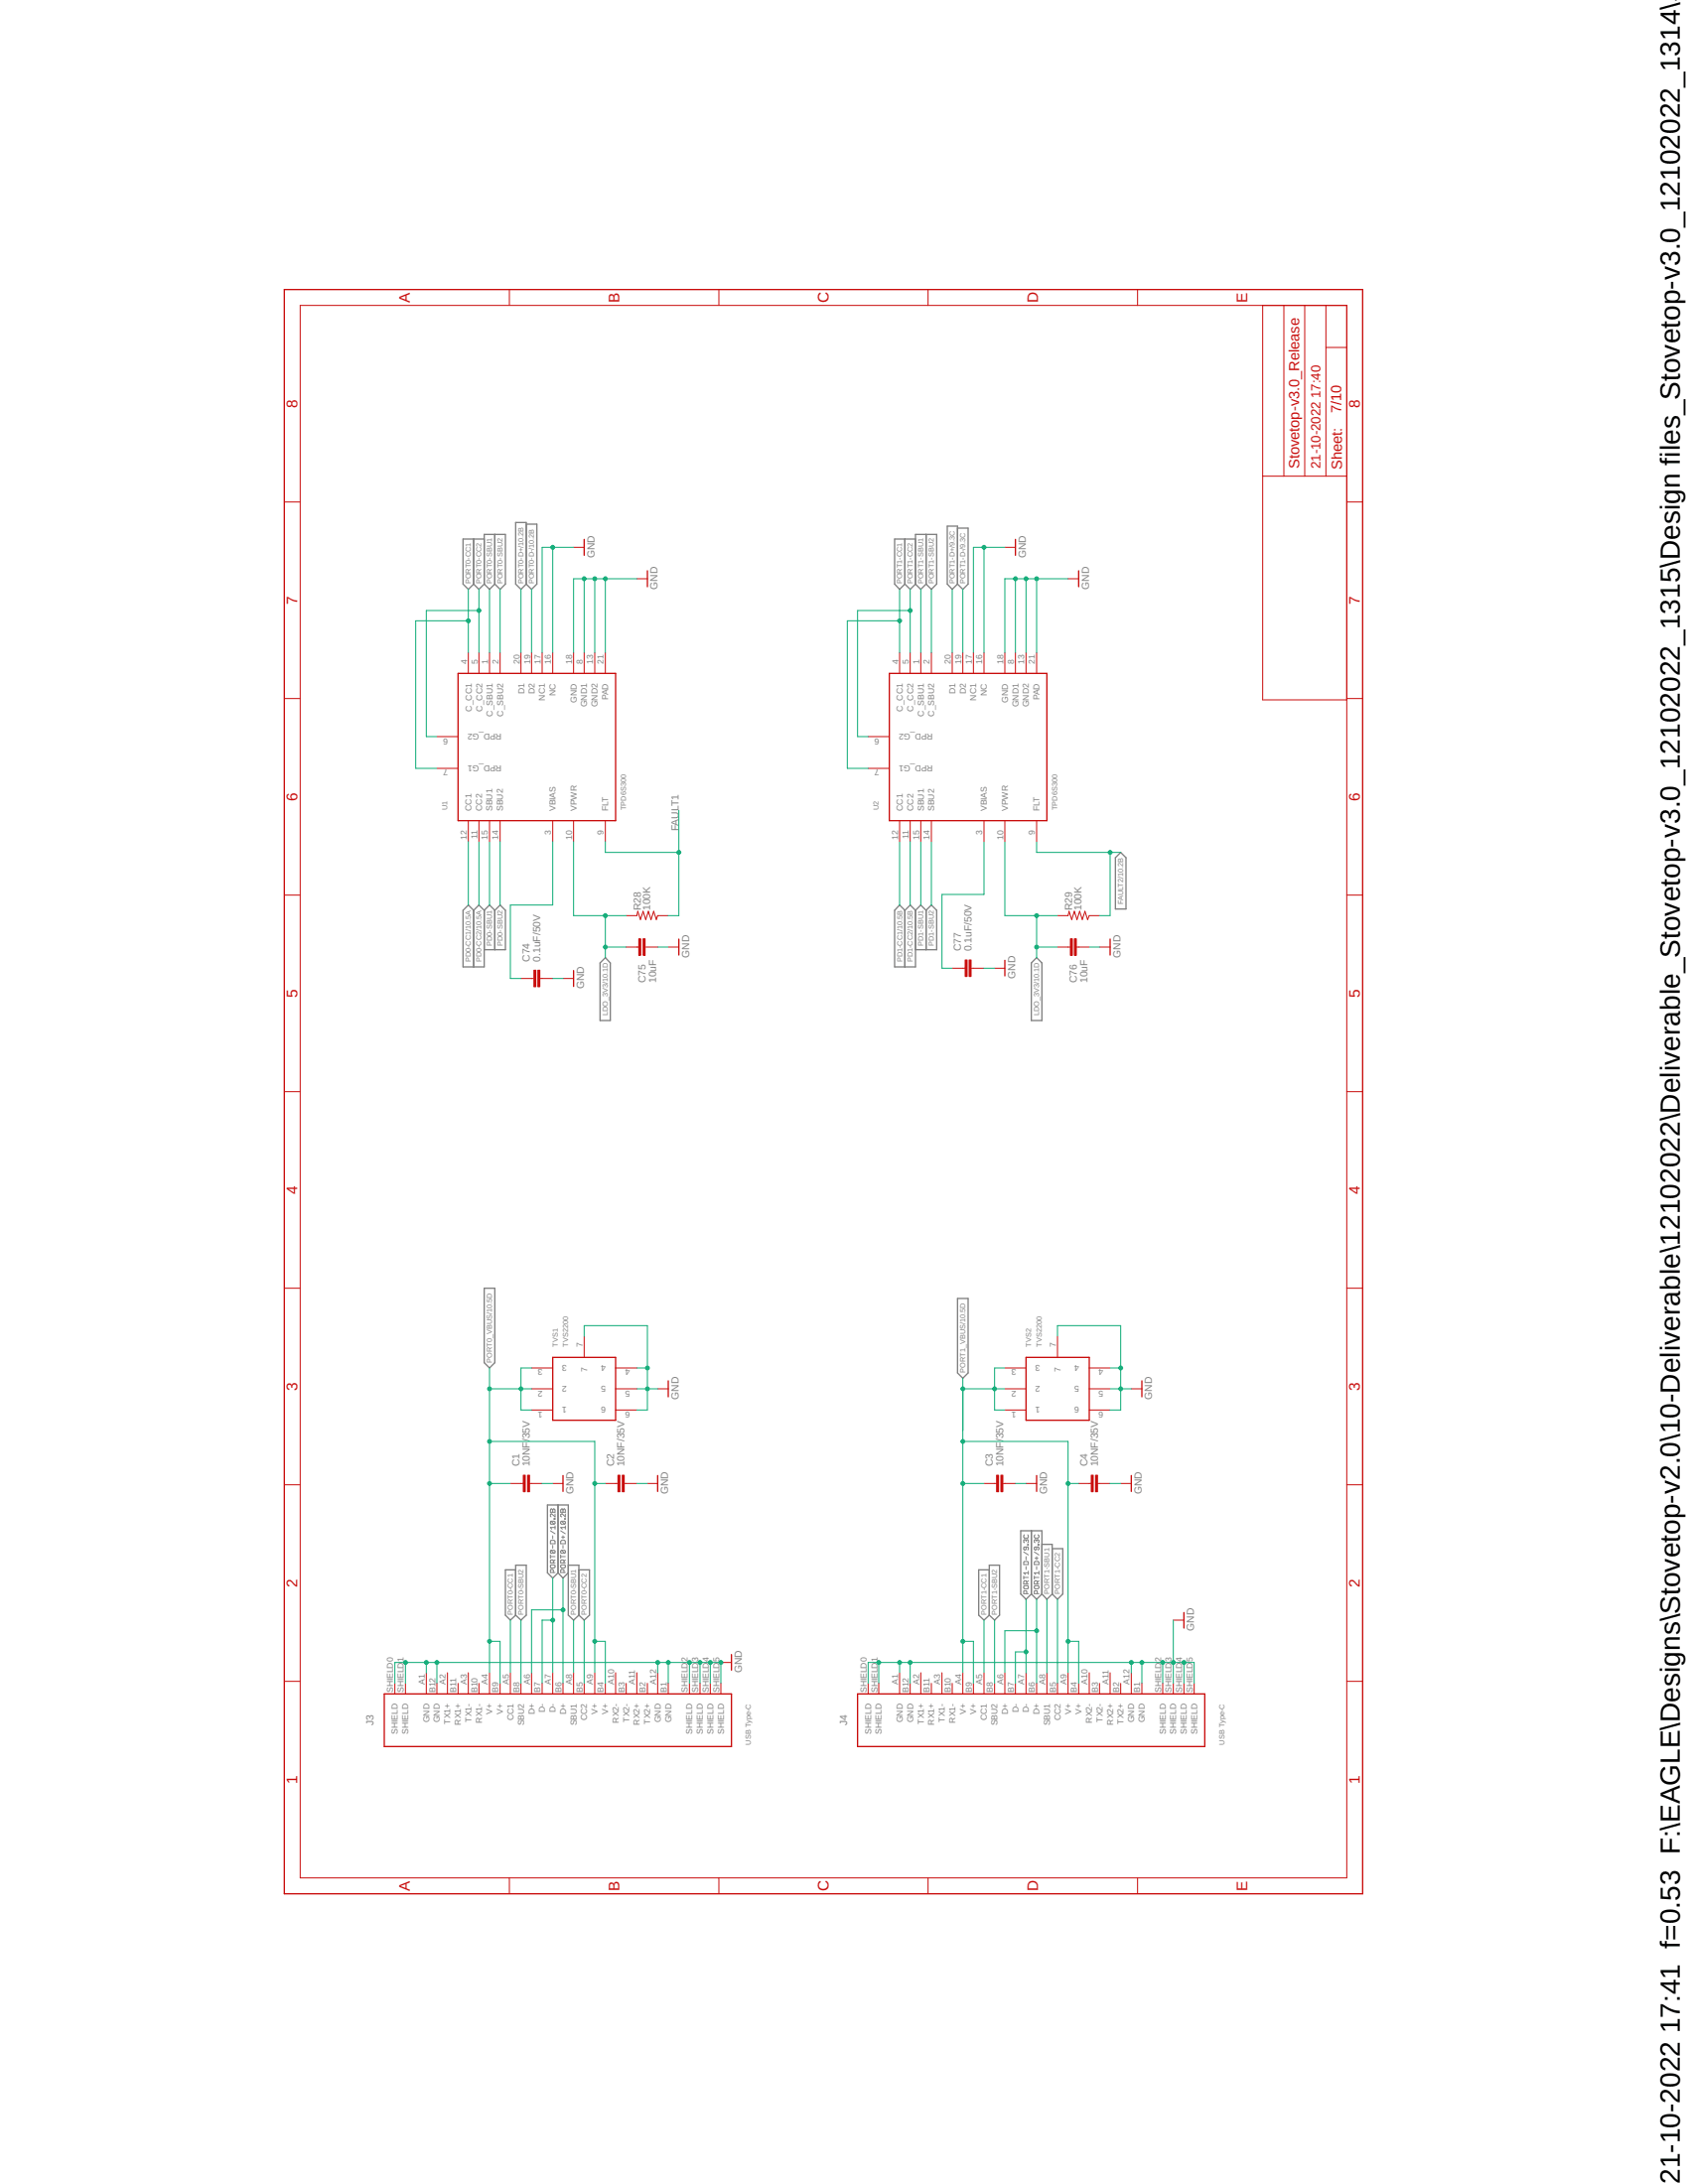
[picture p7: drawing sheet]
<svg xmlns="http://www.w3.org/2000/svg" width="216mm" height="279mm" viewBox="0 0 216 279" stroke-linecap="round" stroke-linejoin="round" font-family="sans-serif">
<path d="M36.2 36.8l138.4 205.8M174.6 36.8l-138.4 205.8" fill="none" stroke="#fff" stroke-width=".13"/>
<g fill="none" stroke="#808080" stroke-width=".17">
<path d="M60.6 74.7l.7 .7 .6-.7M60.6 69v5.7M61.9 74.7v-6.3h2.7v6.3l-.6 .7-.7-.7M61.9 69h-2.7v5.7l.7 .7 .7-.7M61.9 74.7l.7 .7 .7-.7M63.3 68.4v6.3M66 66.8h1.3v7.9l-.7 .7-.6-.7zM67.3 67.1h1.4v7.6l-.7 .7-.7-.7M115.7 69v5.7M115.7 74.7l.7 .7 .7-.7M117.1 69h-2.7v5.7l.7 .7 .6-.7M117.1 74.7v-6.3h2.7v6.3l-.7 .7-.7-.7"/>
<path d="M117.1 74.7l.7 .7 .6-.7M118.4 68.4v6.3M121.2 67.3h1.3v7.4l-.7 .7-.6-.7zM122.5 67.6h1.3v7.1l-.7 .7-.6-.7M60.6 116.5v7.2M60.6 116.5l-.7-.7-.7 .7v7.2h2.7v-7.2M60.6 116.5l.7-.7 .6 .7M61.9 116.5l.7-.7 .7 .7M63.3 116.5l.7-.7 .6 .7v5h-2.7M63.3 116.5v5M115.7 116.5l-.6-.7-.7 .7v7.2h2.7v-7.2M115.7 116.5v7.2"/>
<path d="M115.7 116.5l.7-.7 .7 .7M117.1 116.5l.7-.7 .6 .7M118.4 116.5l.7-.7 .7 .7v5h-2.7M118.4 116.5v5M142.7 109.7l.6-.6 .7 .6v6.6h-1.3zM77.4 122.5l.7 .7v7.4h-1.3v-7.4zM131.9 123.2l.7-.7 .7 .7v7.4h-1.4zM61.9 164.8h1.4v9.5l-.7 .7-.7-.7zM122.5 166.1h1.3v9.5l-.7 .7-.6-.7zM71.4 192.5v8.7M131.9 195.8v8.1M133.3 197.6h1.3v6.3"/>
<path d="M134.6 198.1h1.3v5.8l-.6 .7-.7-.7M66 200.8h-1.4v5.8l.7 .7 .7-.7M66 200.2h1.3v6.4l-.7 .7-.6-.7zM71.4 201.2l.6 .7 .7-.7M71.4 201.2l-.7 .7-.7-.7v-8.7h2.7v14.1l.7 .7 .6-.7M72.7 200.2h1.3v6.4M74 200.8h1.4v5.8l-.7 .7-.7-.7M126.5 200.8h-1.3v5.8l.7 .7 .6-.7M126.5 200.2h1.3v6.4l-.6 .7-.7-.7zM131.9 203.9l-.7 .7-.6-.7v-8.1h2.7v8.1M131.9 203.9l.7 .7 .7-.7M133.3 203.9l.6 .7 .7-.7"/>
</g>
<g fill="none" stroke="#808080" stroke-width=".13">
<path d="M70.4 199.1h.6M70.4 198.9v.4M70.4 195.8l.6 .4M70.5 198.3l-.1 .3 .1 .1h.4M70.5 198.3l.5 .1v.2l-.1 .1M70.5 197.1h.4l.1 .1v.3h-.6zM70.5 194.6l-.1 .3 .1 .1h.4M70.5 194.6l.5 .1v.2l-.1 .1M70.5 193l.2 .2 .2-.2 .1 .2v.3h-.6zM70.5 198.3l.4 .4M70.5 194.6l.4 .4M70.7 193.2v.3"/>
<path d="M70.7 196.5v.4M70.7 197.7v.4M70.8 199.9v-.3h-.3h-.1v.3h.6M70.9 194.3h.1v.1h-.1zM71 195.4h-.6l.2 .2M71 193.7v.4l-.5-.4-.1 .1 .1 .3M71 195.2v.4M71 199.6l-.2 .2M71.7 193.2l.1-.2 .2 .2 .2-.2 .1 .5h-.6zM71.7 198.9v.4M71.7 199.1h.6M71.7 195.8l.6 .4"/>
<path d="M71.8 194.6l-.1 .1v.2l.5 .1M71.8 197.1h.4l.1 .4h-.6v-.3zM71.8 198.3l-.1 .1v.2l.5 .1M71.8 194.6h.4l.1 .1-.1 .3M71.8 198.3h.4l.1 .1-.1 .3M71.8 198.3l.4 .4M71.8 196.6h.4M71.8 194.6l.4 .4M72 193.2v.3M72 196.5v.4M72 197.7v.4M72.1 199.9v-.3h-.1h-.3v.3h.6"/>
<path d="M72.2 194.3l.1 .1zM72.3 193.7v.4l-.4-.4-.2 .1v.2l.1 .1M72.3 195.2v.4M72.3 199.6l-.2 .2M72.3 195.4h-.6l.2 .2M130.9 199.9l.1-.1h.4l.1 .1v.3h-.6zM130.9 198.5l.6 .4M131 196.3l-.1 .2 .1 .3h.4l.1-.2-.1-.3M131.2 197.9v.3l-.1 .1-.2-.1 .1-.3h.4l.1 .1-.1 .3M131.2 197.1l-.1-.1-.2 .1 .1 .3M131.2 197.1l.1-.1 .2 .1-.1 .3M131.2 197.1v.1"/>
<path d="M131.2 199.1v.5M131.4 197.6h.1v.1h-.1zM132.3 198.5l.6 .4M132.4 196.3l-.1 .2 .1 .3h.4l.1-.2v-.1l-.1-.2M132.4 199.8l.5 .1v.3h-.6v-.3zM132.4 199.3h.4M132.6 197.1l-.1-.1-.2 .1 .1 .3M132.6 197.9v.3l-.1 .1-.2-.1 .1-.3h.4l.1 .1v.2l-.1 .1M132.6 197.1l.1-.1 .2 .1v.2l-.1 .1M132.6 197.1v.1M132.6 199.1v.5M132.8 197.6h.1v.1h-.1z"/>
<path d="M70.5 200.2h.4l.1 .1v.2l-.5 .1-.1-.1zM70.8 201.2v-.3l-.3-.1-.1 .1v.3h.6M71.7 200.3l.5-.1 .1 .3-.1 .1h-.4l-.1-.1zM72.1 201.2v-.3l-.1-.1-.3 .1v.3h.6M130.9 202.9h.1h.4l.1 .3h-.1h-.4zM130.9 201.8h.6M130.9 201.6v.4M131.2 200.4v.4M131.3 203.9v-.3l-.3-.1-.1 .1v.3h.6M131.3 202.6l-.1-.4h-.2l-.1 .4h.6M131.5 201.2h-.6l.2 .2M131.5 201v.4"/>
<path d="M131.5 202.2l-.2 .2M132.3 201.6v.4M132.3 201.8h.6M132.4 202.9h.4h.1v.3h-.5h-.1zM132.6 200.4v.4M132.7 203.9v-.3l-.1-.1-.3 .1v.3h.6M132.7 202.6l-.1-.4h-.2l-.1 .4h.6M132.9 201v.4M132.9 202.2l-.2 .2M132.9 201.2h-.6l.2 .2"/>
</g>
<g fill="none" stroke="#c90d0c" stroke-width=".17">
<path d="M36.4 37h137.9v205.3h-137.9zM74.7 69v2M82.8 73v2.1M129.9 69v2M138 73v2.1M58.6 86.1h20.1v18.9h-20.1zM113.7 86.1h20.2v18.9h-20.2zM73.4 124.2v2M86.8 120.1v2.1M128.5 122.9v1.9M142 120.1v2.1M70.7 173.7h8v8h-8z"/>
<path d="M85.5 176.7v2M131.2 173.7h8.1v8h-8.1zM146 176.7v2M72 188.8v2M84.1 188.8v2M132.6 188.8v2M144.7 188.8v2M49.1 216.7h44.5v6.7h-44.5zM93.6 211.7v2M109.7 216.7h44.4v6.7h-44.4zM151.4 206.3v2"/>
</g>
<g fill="none" stroke="#c90d0c" stroke-width=".13">
<path d="M38.4 39.1h133.9v201.1h-133.9zM65.2 37v2.1M91.9 37v2.1M118.7 37v2.1M145.5 37v2.1M161.5 39.1v50.4h10.8M164.2 39.1v21.8M166.9 39.1v21.8M169.6 39.1v21.8M169.6 44.5h2.7M36.4 64.2h2M73.4 70h1.3"/>
<path d="M81.4 74h1.4M128.5 70h1.4M136.6 74h1.4M161.5 60.9h10.8M172.3 64.2h2M36.4 89.4h2M55.9 98.3h2.7M55.9 94.2h2.7M59.9 83.5v2.6M61.3 83.5v2.6M62.6 83.5v2.6M64 83.5v2.6"/>
<path d="M66.6 83.5v2.6M68 83.5v2.6M69.3 83.5v2.6M70.7 83.5v2.6M73.4 83.5v2.6M74.7 83.5v2.6M76.1 83.5v2.6M77.4 83.5v2.6M111 98.3h2.7M111 94.2h2.7M115.1 83.5v2.6M116.4 83.5v2.6"/>
<path d="M117.8 83.5v2.6M119.1 83.5v2.6M121.8 83.5v2.6M123.1 83.5v2.6M124.5 83.5v2.6M125.9 83.5v2.6M128.5 83.5v2.6M129.9 83.5v2.6M131.2 83.5v2.6M132.6 83.5v2.6M172.3 89.4h2M36.4 114.5h2"/>
<path d="M59.9 105v2.7M61.3 105v2.7M62.6 105v2.7M64 105v2.7M70.7 105v2.7M73.4 105v2.7M77.4 105v2.7M80.1 117.1h1.3l.2-.5 .3 1 .4-1 .3 1 .3-1 .4 1 .3-1 .3 1 .2-.5h1.4M115.1 105v2.7M116.4 105v2.7M117.8 105v2.7M119.1 105v2.7"/>
<path d="M125.9 105v2.7M128.5 105v2.7M132.6 105v2.7M135.3 117.1h1.3l.1-.5 .4 1 .3-1 .4 1 .3-1 .3 1 .4-1 .3 1 .2-.5h1.3M172.3 114.5h2M36.4 139.7h2M66.6 125.2h1.6M68.3 124.1h.2v2.1h-.2zM68.8 124.1h.2v2.1h-.2zM69 125.2h1.7M72 125.2h1.4M80.1 121.2h1.6"/>
<path d="M81.7 120.1h.3v2.1h-.3zM82.3 120.1h.2v2.1h-.2zM82.5 121.2h1.6M85.5 121.2h1.3M121.8 123.9h1.6M123.4 122.8h.3v2.1h-.3zM124 122.8h.2v2.1h-.2zM124.2 123.9h1.7M127.2 123.9h1.3M135.3 121.2h1.6M136.9 120.1h.3v2.1h-.3zM137.4 120.1h.3v2.1h-.3z"/>
<path d="M137.7 121.2h1.6M140.6 121.2h1.4M172.3 139.7h2M36.4 164.8h2M68 177.7h2.7M68 175h2.7M74.7 170.9v2.8M78.7 177.7h2.7M78.7 175h2.7M84.1 177.7h1.4M128.5 177.7h2.7M128.5 175h2.7"/>
<path d="M135.3 170.9v2.8M139.3 177.7h2.7M139.3 175h2.7M144.7 177.7h1.3M172.3 164.8h2M36.4 189.9h2M65.3 189.8h1.6M66.9 188.7h.3v2.1h-.3zM67.5 188.7h.2v2.1h-.2zM67.7 189.8h1.6M68 180.4h2.7M70.7 189.8h1.3"/>
<path d="M77.4 189.8h1.6M78.7 180.4h2.7M79 188.7h.3v2.1h-.3zM79.6 188.7h.2v2.1h-.2zM79.8 189.8h1.6M82.8 189.8h1.3M125.9 189.8h1.6M127.5 188.7h.2v2.1h-.2zM128 188.7h.3v2.1h-.3zM128.3 189.8h1.6M128.5 180.4h2.7M131.2 189.8h1.4"/>
<path d="M138 189.8h1.6M139.3 180.4h2.7M139.6 188.7h.2v2.1h-.2zM140.1 188.7h.3v2.1h-.3zM140.4 189.8h1.6M143.3 189.8h1.4M172.3 189.9h2M36.4 215.1h2M50.5 215.3v1.4M51.9 215.3v1.4M54.5 214v2.7M55.9 215.3v1.4"/>
<path d="M57.2 214v2.7M58.6 215.3v1.4M59.9 214v2.7M61.3 215.3v1.4M62.6 214v2.7M64 215.3v1.4M65.3 214v2.7M66.6 215.3v1.4M68 214v2.7M69.3 215.3v1.4M70.7 214v2.7M72 215.3v1.4"/>
<path d="M73.4 214v2.7M74.7 215.3v1.4M76.1 214v2.7M77.4 215.3v1.4M78.7 214v2.7M80.1 215.3v1.4M81.4 214v2.7M82.8 215.3v1.4M84.1 214v2.7M85.5 215.3v1.4M88.2 215.3v1.4M89.5 215.3v1.4"/>
<path d="M90.8 215.3v1.4M92.2 215.3v1.4M92.2 212.7h1.4M111 215.3v1.4M112.4 215.3v1.4M115.1 214v2.7M116.4 215.3v1.4M117.8 214v2.7M119.1 215.3v1.4M120.5 214v2.7M121.8 215.3v1.4M123.1 214v2.7"/>
<path d="M124.5 215.3v1.4M125.9 214v2.7M127.2 215.3v1.4M128.5 214v2.7M129.9 215.3v1.4M131.2 214v2.7M132.6 215.3v1.4M133.9 214v2.7M135.3 215.3v1.4M136.6 214v2.7M138 215.3v1.4M139.3 214v2.7"/>
<path d="M140.6 215.3v1.4M142 214v2.7M143.3 215.3v1.4M144.7 214v2.7M146 215.3v1.4M148.7 215.3v1.4M150.1 215.3v1.4M150.1 207.3h1.3M151.4 215.3v1.4M152.7 215.3v1.4M172.3 215.1h2M65.2 240.2v2.1"/>
<path d="M91.9 240.2v2.1M118.7 240.2v2.1M145.5 240.2v2.1"/>
</g>
<g fill="none" stroke="#c90d0c" stroke-width=".25">
<path d="M68.4 124.1v2.1M68.9 124.1v2.1M81.8 120.1v2.1M82.4 120.1v2.1M123.6 122.8v2.1M124.1 122.8v2.1M137 120.1v2.1M137.5 120.1v2.1M67.1 188.7v2.1M67.6 188.7v2.1M79.2 188.7v2.1M79.7 188.7v2.1"/>
<path d="M127.6 188.7v2.1M128.1 188.7v2.1M139.7 188.7v2.1M140.3 188.7v2.1"/>
</g>
<path d="M61.3 75.4v8.1M61.3 78.1h-6.8v16.1h1.4M74.7 207.3v8" fill="none" stroke="#0dab76" stroke-width=".13"/>
<circle cx="61.3" cy="78.1" r=".25" fill="#0dab76"/>
<g fill="none" stroke="#0dab76" stroke-width=".13">
<path d="M59.9 75.4v8.1M59.9 79.4h-6.7v18.9h2.7M65.3 207.3v6.7"/>
<circle cx="61.3" cy="78.1" r=".25"/>
</g>
<circle cx="59.9" cy="79.4" r=".25" fill="#0dab76"/>
<g fill="none" stroke="#0dab76" stroke-width=".13">
<path d="M150.1 207.3v8M150.1 212.7h-1.4v2.6"/>
<circle cx="59.9" cy="79.4" r=".25"/>
</g>
<circle cx="150.1" cy="212.7" r=".25" fill="#0dab76"/>
<g fill="none" stroke="#0dab76" stroke-width=".13">
<path d="M148.7 212.7h-2.7v2.6"/>
<circle cx="150.1" cy="212.7" r=".25"/>
</g>
<circle cx="148.7" cy="212.7" r=".25" fill="#0dab76"/>
<g fill="none" stroke="#0dab76" stroke-width=".13">
<path d="M146 212.7h-1.3v1.3"/>
<circle cx="148.7" cy="212.7" r=".25"/>
</g>
<circle cx="146.1" cy="212.7" r=".25" fill="#0dab76"/>
<g fill="none" stroke="#0dab76" stroke-width=".13">
<path d="M115.1 212.7h1.3"/>
<circle cx="146.1" cy="212.7" r=".25"/>
</g>
<circle cx="144.7" cy="212.7" r=".25" fill="#0dab76"/>
<g fill="none" stroke="#0dab76" stroke-width=".13">
<path d="M115.1 214v-1.3h-2.7v2.6M116.4 212.7h28.3"/>
<circle cx="144.7" cy="212.7" r=".25"/>
</g>
<circle cx="115.1" cy="212.7" r=".25" fill="#0dab76"/>
<g fill="none" stroke="#0dab76" stroke-width=".13">
<path d="M112.4 212.7h-1.4v2.6"/>
<circle cx="115.1" cy="212.7" r=".25"/>
</g>
<circle cx="112.4" cy="212.7" r=".25" fill="#0dab76"/>
<g fill="none" stroke="#0dab76" stroke-width=".13">
<path d="M116.4 212.7v2.6"/>
<circle cx="112.4" cy="212.7" r=".25"/>
</g>
<circle cx="116.4" cy="212.7" r=".25" fill="#0dab76"/>
<g fill="none" stroke="#0dab76" stroke-width=".13">
<path d="M150.1 212.7h2.6v2.6M151.4 212.7v2.6"/>
<circle cx="116.4" cy="212.7" r=".25"/>
</g>
<circle cx="151.4" cy="212.7" r=".25" fill="#0dab76"/>
<g fill="none" stroke="#0dab76" stroke-width=".13">
<path d="M89.5 212.7v2.6M92.2 212.7h-4v2.6"/>
<circle cx="151.4" cy="212.7" r=".25"/>
</g>
<circle cx="89.5" cy="212.7" r=".25" fill="#0dab76"/>
<g fill="none" stroke="#0dab76" stroke-width=".13">
<path d="M88.2 212.7h-2.7v2.6"/>
<circle cx="89.5" cy="212.7" r=".25"/>
</g>
<circle cx="88.2" cy="212.7" r=".25" fill="#0dab76"/>
<g fill="none" stroke="#0dab76" stroke-width=".13">
<path d="M85.5 212.7h-1.4v1.3"/>
<circle cx="88.2" cy="212.7" r=".25"/>
</g>
<circle cx="85.5" cy="212.7" r=".25" fill="#0dab76"/>
<g fill="none" stroke="#0dab76" stroke-width=".13">
<path d="M84.1 212.7h-28.2v2.6"/>
<circle cx="85.5" cy="212.7" r=".25"/>
</g>
<circle cx="84.1" cy="212.7" r=".25" fill="#0dab76"/>
<g fill="none" stroke="#0dab76" stroke-width=".13">
<path d="M55.9 212.7h-1.4v1.3"/>
<circle cx="84.1" cy="212.7" r=".25"/>
</g>
<circle cx="55.9" cy="212.7" r=".25" fill="#0dab76"/>
<g fill="none" stroke="#0dab76" stroke-width=".13">
<path d="M54.5 212.7h-2.6v2.6"/>
<circle cx="55.9" cy="212.7" r=".25"/>
</g>
<circle cx="54.5" cy="212.7" r=".25" fill="#0dab76"/>
<g fill="none" stroke="#0dab76" stroke-width=".13">
<path d="M51.9 212.7h-1.4v2.6"/>
<circle cx="54.5" cy="212.7" r=".25"/>
</g>
<circle cx="51.9" cy="212.7" r=".25" fill="#0dab76"/>
<g fill="none" stroke="#0dab76" stroke-width=".13">
<path d="M92.2 212.7v2.6"/>
<circle cx="51.9" cy="212.7" r=".25"/>
</g>
<circle cx="92.2" cy="212.7" r=".25" fill="#0dab76"/>
<g fill="none" stroke="#0dab76" stroke-width=".13">
<path d="M90.8 212.7v2.6"/>
<circle cx="92.2" cy="212.7" r=".25"/>
</g>
<circle cx="90.9" cy="212.7" r=".25" fill="#0dab76"/>
<g fill="none" stroke="#0dab76" stroke-width=".13">
<path d="M81.4 175h1.4v5.4h-1.4M81.4 177.7h1.4"/>
<circle cx="90.9" cy="212.7" r=".25"/>
</g>
<circle cx="82.8" cy="177.7" r=".25" fill="#0dab76"/>
<g fill="none" stroke="#0dab76" stroke-width=".13">
<path d="M74.7 170.9v-1.3h8.1v5.4"/>
<circle cx="82.8" cy="177.7" r=".25"/>
</g>
<circle cx="82.8" cy="175" r=".25" fill="#0dab76"/>
<g fill="none" stroke="#0dab76" stroke-width=".13">
<path d="M82.8 177.7h1.3M142 177.7h1.3M142 175h1.3v5.4h-1.3M69.3 189.8h1.4M81.4 189.8h1.4"/>
<circle cx="82.8" cy="175" r=".25"/>
</g>
<circle cx="143.3" cy="177.7" r=".25" fill="#0dab76"/>
<g fill="none" stroke="#0dab76" stroke-width=".13">
<path d="M135.3 170.9v-1.3h8v5.4"/>
<circle cx="143.3" cy="177.7" r=".25"/>
</g>
<circle cx="143.3" cy="175" r=".25" fill="#0dab76"/>
<g fill="none" stroke="#0dab76" stroke-width=".13">
<path d="M77.4 74v9.5M81.4 74h-8v9.5M143.3 177.7h1.4M129.9 189.8h1.3M142 189.8h1.3"/>
<circle cx="143.3" cy="175" r=".25"/>
</g>
<circle cx="77.4" cy="74" r=".25" fill="#0dab76"/>
<g fill="none" stroke="#0dab76" stroke-width=".13">
<path d="M76.1 74v9.5"/>
<circle cx="77.4" cy="74" r=".25"/>
</g>
<circle cx="76.1" cy="74" r=".25" fill="#0dab76"/>
<g fill="none" stroke="#0dab76" stroke-width=".13">
<path d="M74.7 74v9.5"/>
<circle cx="76.1" cy="74" r=".25"/>
</g>
<circle cx="74.7" cy="74" r=".25" fill="#0dab76"/>
<g fill="none" stroke="#0dab76" stroke-width=".13">
<path d="M132.6 74v9.5M136.6 74h-8.1v9.5"/>
<circle cx="74.7" cy="74" r=".25"/>
</g>
<circle cx="132.6" cy="74" r=".25" fill="#0dab76"/>
<g fill="none" stroke="#0dab76" stroke-width=".13">
<path d="M131.2 74v9.5"/>
<circle cx="132.6" cy="74" r=".25"/>
</g>
<circle cx="131.2" cy="74" r=".25" fill="#0dab76"/>
<g fill="none" stroke="#0dab76" stroke-width=".13">
<path d="M129.9 74v9.5"/>
<circle cx="131.2" cy="74" r=".25"/>
</g>
<circle cx="129.9" cy="74" r=".25" fill="#0dab76"/>
<g fill="none" stroke="#0dab76" stroke-width=".13">
<path d="M125.9 70v13.5M128.5 70h-4v13.5"/>
<circle cx="129.9" cy="74" r=".25"/>
</g>
<circle cx="125.9" cy="70" r=".25" fill="#0dab76"/>
<g fill="none" stroke="#0dab76" stroke-width=".13">
<path d="M70.7 70v13.5M73.4 70h-4.1v13.5M70.7 125.2h1.3M84.1 121.2h1.4M125.9 123.9h1.3M139.3 121.2h1.3"/>
<circle cx="125.9" cy="70" r=".25"/>
</g>
<circle cx="70.7" cy="70" r=".25" fill="#0dab76"/>
<g fill="none" stroke="#0dab76" stroke-width=".13">
<path d="M68 177.7h-5.4v12.1h2.7"/>
<circle cx="70.7" cy="70" r=".25"/>
</g>
<circle cx="62.6" cy="184.4" r=".25" fill="#0dab76"/>
<g fill="none" stroke="#0dab76" stroke-width=".13">
<path d="M66.6 177.7v2.7h1.4M62.6 184.4h13.5"/>
<circle cx="62.6" cy="184.4" r=".25"/>
</g>
<circle cx="66.6" cy="177.7" r=".25" fill="#0dab76"/>
<g fill="none" stroke="#0dab76" stroke-width=".13">
<path d="M68 175h-1.4v2.7M76.1 189.8h1.3M76.1 184.4v29.6"/>
<circle cx="66.6" cy="177.7" r=".25"/>
</g>
<circle cx="76.1" cy="210" r=".25" fill="#0dab76"/>
<g fill="none" stroke="#0dab76" stroke-width=".13">
<path d="M76.1 210h1.3v5.3"/>
<circle cx="76.1" cy="210" r=".25"/>
</g>
<circle cx="76.1" cy="189.8" r=".25" fill="#0dab76"/>
<g fill="none" stroke="#0dab76" stroke-width=".13">
<path d="M62.6 189.8v24.2M62.6 210h1.4v5.3"/>
<circle cx="76.1" cy="189.8" r=".25"/>
</g>
<circle cx="62.6" cy="210" r=".25" fill="#0dab76"/>
<circle cx="62.6" cy="210" r=".25" fill="none" stroke="#0dab76" stroke-width=".13"/>
<circle cx="62.6" cy="189.8" r=".25" fill="#0dab76"/>
<circle cx="62.6" cy="189.8" r=".25" fill="none" stroke="#0dab76" stroke-width=".13"/>
<circle cx="62.6" cy="177.7" r=".25" fill="#0dab76"/>
<g fill="none" stroke="#0dab76" stroke-width=".13">
<path d="M62.6 175v2.7M72 206h-4v8M72 201.9v13.4"/>
<circle cx="62.6" cy="177.7" r=".25"/>
</g>
<circle cx="72" cy="205.9" r=".25" fill="#0dab76"/>
<g fill="none" stroke="#0dab76" stroke-width=".13">
<path d="M66.6 75.4v8.1M70.7 201.9v12.1M70.7 207.3h-1.4v8"/>
<circle cx="72" cy="205.9" r=".25"/>
</g>
<circle cx="70.7" cy="207.3" r=".25" fill="#0dab76"/>
<g fill="none" stroke="#0dab76" stroke-width=".13">
<path d="M68 75.4v8.1M128.5 177.7h-5.4v12.1h2.8M123.1 214v-4h1.4v5.3"/>
<circle cx="70.7" cy="207.3" r=".25"/>
</g>
<circle cx="123.2" cy="184.4" r=".25" fill="#0dab76"/>
<g fill="none" stroke="#0dab76" stroke-width=".13">
<path d="M127.2 177.7v2.7h1.3M123.1 184.4h13.5"/>
<circle cx="123.2" cy="184.4" r=".25"/>
</g>
<circle cx="127.2" cy="177.7" r=".25" fill="#0dab76"/>
<g fill="none" stroke="#0dab76" stroke-width=".13">
<path d="M128.5 175h-1.3v2.7M136.6 189.8h1.4M136.6 184.4v25.6"/>
<circle cx="127.2" cy="177.7" r=".25"/>
</g>
<circle cx="136.6" cy="189.8" r=".25" fill="#0dab76"/>
<g fill="none" stroke="#0dab76" stroke-width=".13">
<path d="M123.1 189.8v20.2"/>
<circle cx="136.6" cy="189.8" r=".25"/>
</g>
<circle cx="123.2" cy="189.8" r=".25" fill="#0dab76"/>
<g fill="none" stroke="#0dab76" stroke-width=".13">
<path d="M123.1 177.7v5.3"/>
<circle cx="123.2" cy="189.8" r=".25"/>
</g>
<circle cx="123.2" cy="177.7" r=".25" fill="#0dab76"/>
<g fill="none" stroke="#0dab76" stroke-width=".13">
<path d="M123.1 176.3v1.4M136.6 214v-4h1.4v5.3"/>
<circle cx="123.2" cy="177.7" r=".25"/>
</g>
<circle cx="123.2" cy="210" r=".25" fill="#0dab76"/>
<circle cx="123.2" cy="210" r=".25" fill="none" stroke="#0dab76" stroke-width=".13"/>
<circle cx="136.6" cy="210" r=".25" fill="#0dab76"/>
<g fill="none" stroke="#0dab76" stroke-width=".13">
<path d="M62.6 75.4v8.1M64 75.4v8.1M115.1 75.4v8.1M115.1 79.4h-6.7v18.9h2.6M59.9 107.7v8.1M61.3 107.7v8.1M62.6 107.7v8.1M64 107.7v8.1M66.6 207.3v8M73.4 207.3v6.7"/>
<circle cx="136.6" cy="210" r=".25"/>
</g>
<circle cx="115.1" cy="79.4" r=".25" fill="#0dab76"/>
<g fill="none" stroke="#0dab76" stroke-width=".13">
<path d="M116.4 75.4v8.1M116.4 78.1h-6.7v16.1h1.3M125.9 207.3v6.7"/>
<circle cx="115.1" cy="79.4" r=".25"/>
</g>
<circle cx="116.4" cy="78.1" r=".25" fill="#0dab76"/>
<g fill="none" stroke="#0dab76" stroke-width=".13">
<path d="M117.8 75.4v8.1M119.1 75.4v8.1M121.8 75.4v8.1M127.2 207.3v8M128.5 214v-5.4h4.1v6.7M133.9 204.6v9.4M135.3 204.6v10.7"/>
<circle cx="116.4" cy="78.1" r=".25"/>
</g>
<circle cx="132.6" cy="208.6" r=".25" fill="#0dab76"/>
<g fill="none" stroke="#0dab76" stroke-width=".13">
<path d="M123.1 75.4v8.1M131.2 204.6v9.4M131.2 211.3h-1.3v4M132.6 204.6v4"/>
<circle cx="132.6" cy="208.6" r=".25"/>
</g>
<circle cx="131.2" cy="211.3" r=".25" fill="#0dab76"/>
<g fill="none" stroke="#0dab76" stroke-width=".13">
<path d="M73.4 107.7v9.4M80.1 117.1h-2.7v5.4M77.4 121.2h2.7"/>
<circle cx="131.2" cy="211.3" r=".25"/>
</g>
<circle cx="77.4" cy="121.2" r=".25" fill="#0dab76"/>
<g fill="none" stroke="#0dab76" stroke-width=".13">
<path d="M73.4 117.1h4"/>
<circle cx="77.4" cy="121.2" r=".25"/>
</g>
<circle cx="77.4" cy="117.1" r=".25" fill="#0dab76"/>
<g fill="none" stroke="#0dab76" stroke-width=".13">
<path d="M135.3 117.1h-2.7v5.4M132.6 121.2h2.7"/>
<circle cx="77.4" cy="117.1" r=".25"/>
</g>
<circle cx="132.6" cy="121.2" r=".25" fill="#0dab76"/>
<g fill="none" stroke="#0dab76" stroke-width=".13">
<path d="M128.5 117.1h4.1"/>
<circle cx="132.6" cy="121.2" r=".25"/>
</g>
<circle cx="132.6" cy="117.1" r=".25" fill="#0dab76"/>
<g fill="none" stroke="#0dab76" stroke-width=".13">
<path d="M128.5 107.7v9.4M132.6 107.7v1.4h10.7M142 109.1v8h-1.4"/>
<circle cx="132.6" cy="117.1" r=".25"/>
</g>
<circle cx="142" cy="109" r=".25" fill="#0dab76"/>
<g fill="none" stroke="#0dab76" stroke-width=".13">
<path d="M70.7 107.7v8.1h-5.4v9.4h1.3M77.4 107.7v1.4h9.4M86.8 103.7v13.4h-1.3M115.1 107.7v8.1M116.4 107.7v8.1M117.8 107.7v8.1M119.1 107.7v8.1M125.9 107.7v6.7h-5.4v9.5h1.3"/>
<circle cx="142" cy="109" r=".25"/>
</g>
<circle cx="86.8" cy="109" r=".25" fill="#0dab76"/>
<circle cx="86.8" cy="109" r=".25" fill="none" stroke="#0dab76" stroke-width=".13"/>
<text font-size="3.6" x="214.9" y="279.4" transform="rotate(-90 214.9 279.4)">21-10-2022 17:41 f=0.53 F:\EAGLE\Designs\Stovetop-v2.0\10-Deliverable\12102022\Deliverable_Stovetop-v3.0_12102022_1315\Design files_Stovetop-v3.0_12102022_1314\S</text>
<g font-size="1.9" fill="#c90d0c">
<text x="52.5" y="38.7" transform="rotate(-90 52.5 38.7)">A</text>
<text x="79.2" y="38.7" transform="rotate(-90 79.2 38.7)">B</text>
<text x="106" y="38.7" transform="rotate(-90 106 38.7)">C</text>
<text x="132.8" y="38.7" transform="rotate(-90 132.8 38.7)">D</text>
<text x="159.6" y="38.7" transform="rotate(-90 159.6 38.7)">E</text>
<text x="38.1" y="52.2" transform="rotate(-90 38.1 52.2)">8</text>
<text x="171.6" y="52.9" transform="rotate(-90 171.6 52.9)">7/10</text>
<text x="173.9" y="52.2" transform="rotate(-90 173.9 52.2)">8</text>
<text x="166.2" y="59.9" transform="rotate(-90 166.2 59.9)">Stovetop-v3.0_Release</text>
<text x="171.7" y="60.1" transform="rotate(-90 171.7 60.1)">Sheet:</text>
<text x="38.1" y="77.3" transform="rotate(-90 38.1 77.3)">7</text>
<text x="173.9" y="77.3" transform="rotate(-90 173.9 77.3)">7</text>
<text x="38.1" y="102.5" transform="rotate(-90 38.1 102.5)">6</text>
<text x="173.9" y="102.5" transform="rotate(-90 173.9 102.5)">6</text>
<text x="38.1" y="127.6" transform="rotate(-90 38.1 127.6)">5</text>
<text x="173.9" y="127.6" transform="rotate(-90 173.9 127.6)">5</text>
<text x="38.1" y="152.8" transform="rotate(-90 38.1 152.8)">4</text>
<text x="173.9" y="152.8" transform="rotate(-90 173.9 152.8)">4</text>
<text x="38.1" y="177.9" transform="rotate(-90 38.1 177.9)">3</text>
<text x="173.9" y="177.9" transform="rotate(-90 173.9 177.9)">3</text>
<text x="38.1" y="203.1" transform="rotate(-90 38.1 203.1)">2</text>
<text x="173.9" y="203.1" transform="rotate(-90 173.9 203.1)">2</text>
<text x="38.1" y="228.2" transform="rotate(-90 38.1 228.2)">1</text>
<text x="173.9" y="228.2" transform="rotate(-90 173.9 228.2)">1</text>
<text x="52.5" y="241.9" transform="rotate(-90 52.5 241.9)">A</text>
<text x="79.2" y="241.9" transform="rotate(-90 79.2 241.9)">B</text>
<text x="106" y="241.9" transform="rotate(-90 106 241.9)">C</text>
<text x="132.8" y="241.9" transform="rotate(-90 132.8 241.9)">D</text>
<text x="159.6" y="241.9" transform="rotate(-90 159.6 241.9)">E</text>
</g>
<text font-size="1.7" fill="#c90d0c" x="168.9" y="59.9" transform="rotate(-90 168.9 59.9)">21-10-2022 17:40</text>
<g font-size="1.3" fill="#808080">
<text x="76.1" y="71.4" transform="rotate(-90 76.1 71.4)">GND</text>
<text x="131.2" y="71.4" transform="rotate(-90 131.2 71.4)">GND</text>
<text x="84.1" y="75.4" transform="rotate(-90 84.1 75.4)">GND</text>
<text x="139.3" y="75.4" transform="rotate(-90 139.3 75.4)">GND</text>
<text x="86.8" y="106.3" transform="rotate(-90 86.8 106.3)">FAULT1</text>
<text x="82" y="116.5" transform="rotate(-90 82 116.5)">R28</text>
<text x="83.2" y="116.5" transform="rotate(-90 83.2 116.5)">100K</text>
<text x="137.2" y="116.5" transform="rotate(-90 137.2 116.5)">R29</text>
<text x="138.3" y="116.5" transform="rotate(-90 138.3 116.5)">100K</text>
<text x="67.8" y="123" transform="rotate(-90 67.8 123)">C74</text>
<text x="69.1" y="123" transform="rotate(-90 69.1 123)">0.1uF/50V</text>
<text x="82.6" y="125.7" transform="rotate(-90 82.6 125.7)">C75</text>
<text x="83.9" y="125.7" transform="rotate(-90 83.9 125.7)">10uF</text>
<text x="88.2" y="122.5" transform="rotate(-90 88.2 122.5)">GND</text>
<text x="122.9" y="121.7" transform="rotate(-90 122.9 121.7)">C77</text>
<text x="124.3" y="121.7" transform="rotate(-90 124.3 121.7)">0.1uF/50V</text>
<text x="129.9" y="125.2" transform="rotate(-90 129.9 125.2)">GND</text>
<text x="137.8" y="125.7" transform="rotate(-90 137.8 125.7)">C76</text>
<text x="139.1" y="125.7" transform="rotate(-90 139.1 125.7)">10uF</text>
<text x="143.3" y="122.5" transform="rotate(-90 143.3 122.5)">GND</text>
<text x="74.7" y="126.5" transform="rotate(-90 74.7 126.5)">GND</text>
<text x="86.8" y="179" transform="rotate(-90 86.8 179)">GND</text>
<text x="147.4" y="179" transform="rotate(-90 147.4 179)">GND</text>
<text x="66.5" y="187.6" transform="rotate(-90 66.5 187.6)">C1</text>
<text x="67.8" y="187.6" transform="rotate(-90 67.8 187.6)">10NF/35V</text>
<text x="73.4" y="191.1" transform="rotate(-90 73.4 191.1)">GND</text>
<text x="78.6" y="187.6" transform="rotate(-90 78.6 187.6)">C2</text>
<text x="79.9" y="187.6" transform="rotate(-90 79.9 187.6)">10NF/35V</text>
<text x="85.5" y="191.1" transform="rotate(-90 85.5 191.1)">GND</text>
<text x="127" y="187.6" transform="rotate(-90 127 187.6)">C3</text>
<text x="128.4" y="187.6" transform="rotate(-90 128.4 187.6)">10NF/35V</text>
<text x="133.9" y="191.1" transform="rotate(-90 133.9 191.1)">GND</text>
<text x="139.1" y="187.6" transform="rotate(-90 139.1 187.6)">C4</text>
<text x="140.5" y="187.6" transform="rotate(-90 140.5 187.6)">10NF/35V</text>
<text x="146" y="191.1" transform="rotate(-90 146 191.1)">GND</text>
<text x="152.7" y="208.6" transform="rotate(-90 152.7 208.6)">GND</text>
<text x="94.9" y="214" transform="rotate(-90 94.9 214)">GND</text>
<text x="47.8" y="220.7" transform="rotate(-90 47.8 220.7)">J3</text>
<text x="108.4" y="220.7" transform="rotate(-90 108.4 220.7)">J4</text>
</g>
<g font-size="1.1" fill="#808080">
<text x="59.7" y="84.9" transform="rotate(-90 59.7 84.9)">4</text>
<text x="61.1" y="84.9" transform="rotate(-90 61.1 84.9)">5</text>
<text x="62.4" y="84.9" transform="rotate(-90 62.4 84.9)">1</text>
<text x="63.8" y="84.9" transform="rotate(-90 63.8 84.9)">2</text>
<text x="66.5" y="84.9" transform="rotate(-90 66.5 84.9)">20</text>
<text x="67.1" y="88.8" transform="rotate(-90 67.1 88.8)">D1</text>
<text x="67.8" y="84.9" transform="rotate(-90 67.8 84.9)">19</text>
<text x="68.4" y="88.8" transform="rotate(-90 68.4 88.8)">D2</text>
<text x="69.1" y="84.9" transform="rotate(-90 69.1 84.9)">17</text>
<text x="69.7" y="89.6" transform="rotate(-90 69.7 89.6)">NC1</text>
<text x="70.5" y="84.9" transform="rotate(-90 70.5 84.9)">16</text>
<text x="71.1" y="89" transform="rotate(-90 71.1 89)">NC</text>
<text x="73.2" y="84.9" transform="rotate(-90 73.2 84.9)">18</text>
<text x="73.8" y="89.9" transform="rotate(-90 73.8 89.9)">GND</text>
<text x="74.5" y="84.9" transform="rotate(-90 74.5 84.9)">8</text>
<text x="75.9" y="84.9" transform="rotate(-90 75.9 84.9)">13</text>
<text x="77.2" y="84.9" transform="rotate(-90 77.2 84.9)">21</text>
<text x="77.8" y="89.6" transform="rotate(-90 77.8 89.6)">PAD</text>
<text x="114.9" y="84.9" transform="rotate(-90 114.9 84.9)">4</text>
<text x="116.2" y="84.9" transform="rotate(-90 116.2 84.9)">5</text>
<text x="117.6" y="84.9" transform="rotate(-90 117.6 84.9)">1</text>
<text x="118.9" y="84.9" transform="rotate(-90 118.9 84.9)">2</text>
<text x="121.6" y="84.9" transform="rotate(-90 121.6 84.9)">20</text>
<text x="122.2" y="88.8" transform="rotate(-90 122.2 88.8)">D1</text>
<text x="123" y="84.9" transform="rotate(-90 123 84.9)">19</text>
<text x="123.6" y="88.8" transform="rotate(-90 123.6 88.8)">D2</text>
<text x="124.3" y="84.9" transform="rotate(-90 124.3 84.9)">17</text>
<text x="124.9" y="89.6" transform="rotate(-90 124.9 89.6)">NC1</text>
<text x="125.6" y="84.9" transform="rotate(-90 125.6 84.9)">16</text>
<text x="126.2" y="89" transform="rotate(-90 126.2 89)">NC</text>
<text x="128.4" y="84.9" transform="rotate(-90 128.4 84.9)">18</text>
<text x="128.9" y="89.9" transform="rotate(-90 128.9 89.9)">GND</text>
<text x="129.7" y="84.9" transform="rotate(-90 129.7 84.9)">8</text>
<text x="131" y="84.9" transform="rotate(-90 131 84.9)">13</text>
<text x="132.4" y="84.9" transform="rotate(-90 132.4 84.9)">21</text>
<text x="133" y="89.6" transform="rotate(-90 133 89.6)">PAD</text>
<text x="57.3" y="94.4" transform="rotate(-180 57.3 94.4)">6</text>
<text x="60.3" y="91" transform="rotate(-90 60.3 91)">C_CC1</text>
<text x="61.7" y="91" transform="rotate(-90 61.7 91)">C_CC2</text>
<text x="63" y="91.7" transform="rotate(-90 63 91.7)">C_SBU1</text>
<text x="64.2" y="93.9" transform="rotate(-180 64.2 93.9)">RPD_G2</text>
<text x="64.3" y="91.7" transform="rotate(-90 64.3 91.7)">C_SBU2</text>
<text x="75.1" y="90.5" transform="rotate(-90 75.1 90.5)">GND1</text>
<text x="76.5" y="90.5" transform="rotate(-90 76.5 90.5)">GND2</text>
<text x="112.5" y="94.4" transform="rotate(-180 112.5 94.4)">6</text>
<text x="115.5" y="91" transform="rotate(-90 115.5 91)">C_CC1</text>
<text x="116.8" y="91" transform="rotate(-90 116.8 91)">C_CC2</text>
<text x="118.2" y="91.7" transform="rotate(-90 118.2 91.7)">C_SBU1</text>
<text x="119.3" y="93.9" transform="rotate(-180 119.3 93.9)">RPD_G2</text>
<text x="119.5" y="91.7" transform="rotate(-90 119.5 91.7)">C_SBU2</text>
<text x="130.3" y="90.5" transform="rotate(-90 130.3 90.5)">GND1</text>
<text x="131.6" y="90.5" transform="rotate(-90 131.6 90.5)">GND2</text>
<text x="57.3" y="98.5" transform="rotate(-180 57.3 98.5)">7</text>
<text x="64.2" y="97.9" transform="rotate(-180 64.2 97.9)">RPD_G1</text>
<text x="112.5" y="98.5" transform="rotate(-180 112.5 98.5)">7</text>
<text x="119.3" y="97.9" transform="rotate(-180 119.3 97.9)">RPD_G1</text>
<text x="59.7" y="107.4" transform="rotate(-90 59.7 107.4)">12</text>
<text x="60.3" y="103.8" transform="rotate(-90 60.3 103.8)">CC1</text>
<text x="61.1" y="107.4" transform="rotate(-90 61.1 107.4)">11</text>
<text x="61.7" y="103.8" transform="rotate(-90 61.7 103.8)">CC2</text>
<text x="62.4" y="107.4" transform="rotate(-90 62.4 107.4)">15</text>
<text x="63" y="103.8" transform="rotate(-90 63 103.8)">SBU1</text>
<text x="63.8" y="107.4" transform="rotate(-90 63.8 107.4)">14</text>
<text x="64.3" y="103.8" transform="rotate(-90 64.3 103.8)">SBU2</text>
<text x="70.5" y="106.8" transform="rotate(-90 70.5 106.8)">3</text>
<text x="71.1" y="103.8" transform="rotate(-90 71.1 103.8)">VBIAS</text>
<text x="73.2" y="107.4" transform="rotate(-90 73.2 107.4)">10</text>
<text x="73.8" y="103.8" transform="rotate(-90 73.8 103.8)">VPWR</text>
<text x="77.2" y="106.8" transform="rotate(-90 77.2 106.8)">9</text>
<text x="77.8" y="103.8" transform="rotate(-90 77.8 103.8)">FLT</text>
<text x="114.9" y="107.4" transform="rotate(-90 114.9 107.4)">12</text>
<text x="115.5" y="103.8" transform="rotate(-90 115.5 103.8)">CC1</text>
<text x="116.2" y="107.4" transform="rotate(-90 116.2 107.4)">11</text>
<text x="116.8" y="103.8" transform="rotate(-90 116.8 103.8)">CC2</text>
<text x="117.6" y="107.4" transform="rotate(-90 117.6 107.4)">15</text>
<text x="118.2" y="103.8" transform="rotate(-90 118.2 103.8)">SBU1</text>
<text x="118.9" y="107.4" transform="rotate(-90 118.9 107.4)">14</text>
<text x="119.5" y="103.8" transform="rotate(-90 119.5 103.8)">SBU2</text>
<text x="125.6" y="106.8" transform="rotate(-90 125.6 106.8)">3</text>
<text x="126.2" y="103.8" transform="rotate(-90 126.2 103.8)">VBIAS</text>
<text x="128.4" y="107.4" transform="rotate(-90 128.4 107.4)">10</text>
<text x="128.9" y="103.8" transform="rotate(-90 128.9 103.8)">VPWR</text>
<text x="132.4" y="106.8" transform="rotate(-90 132.4 106.8)">9</text>
<text x="133" y="103.8" transform="rotate(-90 133 103.8)">FLT</text>
<text x="74.5" y="172.4" transform="rotate(-90 74.5 172.4)">7</text>
<text x="135.1" y="172.4" transform="rotate(-90 135.1 172.4)">7</text>
<text x="69.4" y="177.9" transform="rotate(-180 69.4 177.9)">2</text>
<text x="69.4" y="175.2" transform="rotate(-180 69.4 175.2)">3</text>
<text x="72.5" y="180" transform="rotate(-180 72.5 180)">1</text>
<text x="72.5" y="177.3" transform="rotate(-180 72.5 177.3)">2</text>
<text x="72.5" y="174.6" transform="rotate(-180 72.5 174.6)">3</text>
<text x="75.1" y="175.5" transform="rotate(-90 75.1 175.5)">7</text>
<text x="77.5" y="180" transform="rotate(-180 77.5 180)">6</text>
<text x="77.5" y="177.3" transform="rotate(-180 77.5 177.3)">5</text>
<text x="77.5" y="174.6" transform="rotate(-180 77.5 174.6)">4</text>
<text x="80.6" y="177.9" transform="rotate(-180 80.6 177.9)">5</text>
<text x="80.6" y="175.2" transform="rotate(-180 80.6 175.2)">4</text>
<text x="130" y="177.9" transform="rotate(-180 130 177.9)">2</text>
<text x="130" y="175.2" transform="rotate(-180 130 175.2)">3</text>
<text x="133.1" y="180" transform="rotate(-180 133.1 180)">1</text>
<text x="133.1" y="177.3" transform="rotate(-180 133.1 177.3)">2</text>
<text x="133.1" y="174.6" transform="rotate(-180 133.1 174.6)">3</text>
<text x="135.7" y="175.5" transform="rotate(-90 135.7 175.5)">7</text>
<text x="138" y="180" transform="rotate(-180 138 180)">6</text>
<text x="138" y="177.3" transform="rotate(-180 138 177.3)">5</text>
<text x="138" y="174.6" transform="rotate(-180 138 174.6)">4</text>
<text x="141.1" y="177.9" transform="rotate(-180 141.1 177.9)">5</text>
<text x="141.1" y="175.2" transform="rotate(-180 141.1 175.2)">4</text>
<text x="69.4" y="180.6" transform="rotate(-180 69.4 180.6)">1</text>
<text x="80.6" y="180.6" transform="rotate(-180 80.6 180.6)">6</text>
<text x="130" y="180.6" transform="rotate(-180 130 180.6)">1</text>
<text x="141.1" y="180.6" transform="rotate(-180 141.1 180.6)">6</text>
<text x="54.4" y="215.5" transform="rotate(-90 54.4 215.5)">A1</text>
<text x="57" y="215.5" transform="rotate(-90 57 215.5)">A2</text>
<text x="59.7" y="215.5" transform="rotate(-90 59.7 215.5)">A3</text>
<text x="62.4" y="215.5" transform="rotate(-90 62.4 215.5)">A4</text>
<text x="65.1" y="215.5" transform="rotate(-90 65.1 215.5)">A5</text>
<text x="67.8" y="215.5" transform="rotate(-90 67.8 215.5)">A6</text>
<text x="70.5" y="215.5" transform="rotate(-90 70.5 215.5)">A7</text>
<text x="73.2" y="215.5" transform="rotate(-90 73.2 215.5)">A8</text>
<text x="75.9" y="215.5" transform="rotate(-90 75.9 215.5)">A9</text>
<text x="78.6" y="215.5" transform="rotate(-90 78.6 215.5)">A10</text>
<text x="81.2" y="215.5" transform="rotate(-90 81.2 215.5)">A11</text>
<text x="83.9" y="215.5" transform="rotate(-90 83.9 215.5)">A12</text>
<text x="114.9" y="215.5" transform="rotate(-90 114.9 215.5)">A1</text>
<text x="117.6" y="215.5" transform="rotate(-90 117.6 215.5)">A2</text>
<text x="120.3" y="215.5" transform="rotate(-90 120.3 215.5)">A3</text>
<text x="123" y="215.5" transform="rotate(-90 123 215.5)">A4</text>
<text x="125.6" y="215.5" transform="rotate(-90 125.6 215.5)">A5</text>
<text x="128.4" y="215.5" transform="rotate(-90 128.4 215.5)">A6</text>
<text x="131" y="215.5" transform="rotate(-90 131 215.5)">A7</text>
<text x="133.7" y="215.5" transform="rotate(-90 133.7 215.5)">A8</text>
<text x="136.4" y="215.5" transform="rotate(-90 136.4 215.5)">A9</text>
<text x="139.1" y="215.5" transform="rotate(-90 139.1 215.5)">A10</text>
<text x="141.8" y="215.5" transform="rotate(-90 141.8 215.5)">A11</text>
<text x="144.5" y="215.5" transform="rotate(-90 144.5 215.5)">A12</text>
<text x="50.3" y="216.5" transform="rotate(-90 50.3 216.5)">SHIELD0</text>
<text x="50.9" y="221.8" transform="rotate(-90 50.9 221.8)">SHIELD</text>
<text x="51.6" y="216.5" transform="rotate(-90 51.6 216.5)">SHIELD1</text>
<text x="52.2" y="221.8" transform="rotate(-90 52.2 221.8)">SHIELD</text>
<text x="54.9" y="220.4" transform="rotate(-90 54.9 220.4)">GND</text>
<text x="55.7" y="216.5" transform="rotate(-90 55.7 216.5)">B12</text>
<text x="56.3" y="220.4" transform="rotate(-90 56.3 220.4)">GND</text>
<text x="57.6" y="220.6" transform="rotate(-90 57.6 220.6)">TX1+</text>
<text x="58.4" y="216.5" transform="rotate(-90 58.4 216.5)">B11</text>
<text x="59" y="220.7" transform="rotate(-90 59 220.7)">RX1+</text>
<text x="60.3" y="220.3" transform="rotate(-90 60.3 220.3)">TX1-</text>
<text x="61.1" y="216.5" transform="rotate(-90 61.1 216.5)">B10</text>
<text x="61.7" y="220.4" transform="rotate(-90 61.7 220.4)">RX1-</text>
<text x="63" y="219.3" transform="rotate(-90 63 219.3)">V+</text>
<text x="63.8" y="216.5" transform="rotate(-90 63.8 216.5)">B9</text>
<text x="64.3" y="219.3" transform="rotate(-90 64.3 219.3)">V+</text>
<text x="65.7" y="220.1" transform="rotate(-90 65.7 220.1)">CC1</text>
<text x="66.5" y="216.5" transform="rotate(-90 66.5 216.5)">B8</text>
<text x="67.1" y="220.8" transform="rotate(-90 67.1 220.8)">SBU2</text>
<text x="68.4" y="219.4" transform="rotate(-90 68.4 219.4)">D+</text>
<text x="69.1" y="216.5" transform="rotate(-90 69.1 216.5)">B7</text>
<text x="69.7" y="219.1" transform="rotate(-90 69.7 219.1)">D-</text>
<text x="71.1" y="219.1" transform="rotate(-90 71.1 219.1)">D-</text>
<text x="71.8" y="216.5" transform="rotate(-90 71.8 216.5)">B6</text>
<text x="72.4" y="219.4" transform="rotate(-90 72.4 219.4)">D+</text>
<text x="73.8" y="220.8" transform="rotate(-90 73.8 220.8)">SBU1</text>
<text x="74.5" y="216.5" transform="rotate(-90 74.5 216.5)">B5</text>
<text x="75.1" y="220.1" transform="rotate(-90 75.1 220.1)">CC2</text>
<text x="76.5" y="219.3" transform="rotate(-90 76.5 219.3)">V+</text>
<text x="77.2" y="216.5" transform="rotate(-90 77.2 216.5)">B4</text>
<text x="77.8" y="219.3" transform="rotate(-90 77.8 219.3)">V+</text>
<text x="79.2" y="220.4" transform="rotate(-90 79.2 220.4)">RX2-</text>
<text x="79.9" y="216.5" transform="rotate(-90 79.9 216.5)">B3</text>
<text x="80.5" y="220.3" transform="rotate(-90 80.5 220.3)">TX2-</text>
<text x="81.8" y="220.7" transform="rotate(-90 81.8 220.7)">RX2+</text>
<text x="82.6" y="216.5" transform="rotate(-90 82.6 216.5)">B2</text>
<text x="83.2" y="220.6" transform="rotate(-90 83.2 220.6)">TX2+</text>
<text x="84.5" y="220.4" transform="rotate(-90 84.5 220.4)">GND</text>
<text x="85.3" y="216.5" transform="rotate(-90 85.3 216.5)">B1</text>
<text x="85.9" y="220.4" transform="rotate(-90 85.9 220.4)">GND</text>
<text x="88" y="216.5" transform="rotate(-90 88 216.5)">SHIELD2</text>
<text x="88.6" y="221.8" transform="rotate(-90 88.6 221.8)">SHIELD</text>
<text x="89.3" y="216.5" transform="rotate(-90 89.3 216.5)">SHIELD3</text>
<text x="89.9" y="221.8" transform="rotate(-90 89.9 221.8)">SHIELD</text>
<text x="90.7" y="216.5" transform="rotate(-90 90.7 216.5)">SHIELD4</text>
<text x="91.3" y="221.8" transform="rotate(-90 91.3 221.8)">SHIELD</text>
<text x="92" y="216.5" transform="rotate(-90 92 216.5)">SHIELD5</text>
<text x="92.6" y="221.8" transform="rotate(-90 92.6 221.8)">SHIELD</text>
<text x="110.9" y="216.5" transform="rotate(-90 110.9 216.5)">SHIELD0</text>
<text x="111.5" y="221.8" transform="rotate(-90 111.5 221.8)">SHIELD</text>
<text x="112.2" y="216.5" transform="rotate(-90 112.2 216.5)">SHIELD1</text>
<text x="112.8" y="221.8" transform="rotate(-90 112.8 221.8)">SHIELD</text>
<text x="115.5" y="220.4" transform="rotate(-90 115.5 220.4)">GND</text>
<text x="116.2" y="216.5" transform="rotate(-90 116.2 216.5)">B12</text>
<text x="116.8" y="220.4" transform="rotate(-90 116.8 220.4)">GND</text>
<text x="118.2" y="220.6" transform="rotate(-90 118.2 220.6)">TX1+</text>
<text x="118.9" y="216.5" transform="rotate(-90 118.9 216.5)">B11</text>
<text x="119.5" y="220.7" transform="rotate(-90 119.5 220.7)">RX1+</text>
<text x="120.9" y="220.3" transform="rotate(-90 120.9 220.3)">TX1-</text>
<text x="121.6" y="216.5" transform="rotate(-90 121.6 216.5)">B10</text>
<text x="122.2" y="220.4" transform="rotate(-90 122.2 220.4)">RX1-</text>
<text x="123.6" y="219.3" transform="rotate(-90 123.6 219.3)">V+</text>
<text x="124.3" y="216.5" transform="rotate(-90 124.3 216.5)">B9</text>
<text x="124.9" y="219.3" transform="rotate(-90 124.9 219.3)">V+</text>
<text x="126.2" y="220.1" transform="rotate(-90 126.2 220.1)">CC1</text>
<text x="127" y="216.5" transform="rotate(-90 127 216.5)">B8</text>
<text x="127.6" y="220.8" transform="rotate(-90 127.6 220.8)">SBU2</text>
<text x="128.9" y="219.4" transform="rotate(-90 128.9 219.4)">D+</text>
<text x="129.7" y="216.5" transform="rotate(-90 129.7 216.5)">B7</text>
<text x="130.3" y="219.1" transform="rotate(-90 130.3 219.1)">D-</text>
<text x="131.6" y="219.1" transform="rotate(-90 131.6 219.1)">D-</text>
<text x="132.4" y="216.5" transform="rotate(-90 132.4 216.5)">B6</text>
<text x="133" y="219.4" transform="rotate(-90 133 219.4)">D+</text>
<text x="134.3" y="220.8" transform="rotate(-90 134.3 220.8)">SBU1</text>
<text x="135.1" y="216.5" transform="rotate(-90 135.1 216.5)">B5</text>
<text x="135.7" y="220.1" transform="rotate(-90 135.7 220.1)">CC2</text>
<text x="137" y="219.3" transform="rotate(-90 137 219.3)">V+</text>
<text x="137.8" y="216.5" transform="rotate(-90 137.8 216.5)">B4</text>
<text x="138.3" y="219.3" transform="rotate(-90 138.3 219.3)">V+</text>
<text x="139.7" y="220.4" transform="rotate(-90 139.7 220.4)">RX2-</text>
<text x="140.5" y="216.5" transform="rotate(-90 140.5 216.5)">B3</text>
<text x="141.1" y="220.3" transform="rotate(-90 141.1 220.3)">TX2-</text>
<text x="142.4" y="220.7" transform="rotate(-90 142.4 220.7)">RX2+</text>
<text x="143.2" y="216.5" transform="rotate(-90 143.2 216.5)">B2</text>
<text x="143.7" y="220.6" transform="rotate(-90 143.7 220.6)">TX2+</text>
<text x="145.1" y="220.4" transform="rotate(-90 145.1 220.4)">GND</text>
<text x="145.8" y="216.5" transform="rotate(-90 145.8 216.5)">B1</text>
<text x="146.4" y="220.4" transform="rotate(-90 146.4 220.4)">GND</text>
<text x="148.5" y="216.5" transform="rotate(-90 148.5 216.5)">SHIELD2</text>
<text x="149.1" y="221.8" transform="rotate(-90 149.1 221.8)">SHIELD</text>
<text x="149.9" y="216.5" transform="rotate(-90 149.9 216.5)">SHIELD3</text>
<text x="150.5" y="221.8" transform="rotate(-90 150.5 221.8)">SHIELD</text>
<text x="151.2" y="216.5" transform="rotate(-90 151.2 216.5)">SHIELD4</text>
<text x="151.8" y="221.8" transform="rotate(-90 151.8 221.8)">SHIELD</text>
<text x="152.6" y="216.5" transform="rotate(-90 152.6 216.5)">SHIELD5</text>
<text x="153.2" y="221.8" transform="rotate(-90 153.2 221.8)">SHIELD</text>
</g>
<g font-size=".9" fill="#808080">
<text x="60.2" y="74.7" transform="rotate(-90 60.2 74.7)">PORT0-CC1</text>
<text x="61.6" y="74.7" transform="rotate(-90 61.6 74.7)">PORT0-CC2</text>
<text x="62.9" y="74.7" transform="rotate(-90 62.9 74.7)">PORT0-SBU1</text>
<text x="64.3" y="74.7" transform="rotate(-90 64.3 74.7)">PORT0-SBU2</text>
<text x="67" y="74.7" transform="rotate(-90 67 74.7)">PORT0-D+/10.2B</text>
<text x="68.3" y="74.7" transform="rotate(-90 68.3 74.7)">PORT0-D-/10.2B</text>
<text x="115.4" y="74.7" transform="rotate(-90 115.4 74.7)">PORT1-CC1</text>
<text x="116.8" y="74.7" transform="rotate(-90 116.8 74.7)">PORT1-CC2</text>
<text x="118.1" y="74.7" transform="rotate(-90 118.1 74.7)">PORT1-SBU1</text>
<text x="119.5" y="74.7" transform="rotate(-90 119.5 74.7)">PORT1-SBU2</text>
<text x="122.1" y="74.7" transform="rotate(-90 122.1 74.7)">PORT1-D+/9.3C</text>
<text x="123.5" y="74.7" transform="rotate(-90 123.5 74.7)">PORT1-D-/9.3C</text>
<text x="57.2" y="103.7" transform="rotate(-90 57.2 103.7)">U1</text>
<text x="80.1" y="103.7" transform="rotate(-90 80.1 103.7)">TPD6S300</text>
<text x="112.4" y="103.7" transform="rotate(-90 112.4 103.7)">U2</text>
<text x="135.3" y="103.7" transform="rotate(-90 135.3 103.7)">TPD6S300</text>
<text x="143.7" y="115.7" transform="rotate(-90 143.7 115.7)">FAULT2/10.2B</text>
<text x="60.2" y="123.1" transform="rotate(-90 60.2 123.1)">PD0-CC1/10.5A</text>
<text x="61.6" y="123.1" transform="rotate(-90 61.6 123.1)">PD0-CC2/10.5A</text>
<text x="62.9" y="121" transform="rotate(-90 62.9 121)">PD0-SBU1</text>
<text x="64.3" y="121" transform="rotate(-90 64.3 121)">PD0-SBU2</text>
<text x="115.4" y="123.1" transform="rotate(-90 115.4 123.1)">PD1-CC1/10.5B</text>
<text x="116.8" y="123.1" transform="rotate(-90 116.8 123.1)">PD1-CC2/10.5B</text>
<text x="118.1" y="121" transform="rotate(-90 118.1 121)">PD1-SBU1</text>
<text x="119.5" y="121" transform="rotate(-90 119.5 121)">PD1-SBU2</text>
<text x="77.8" y="130" transform="rotate(-90 77.8 130)">LDO_3V3/10.1D</text>
<text x="132.9" y="130" transform="rotate(-90 132.9 130)">LDO_3V3/10.1D</text>
<text x="71.4" y="172.3" transform="rotate(-90 71.4 172.3)">TVS1</text>
<text x="72.7" y="172.3" transform="rotate(-90 72.7 172.3)">TVS2200</text>
<text x="131.9" y="172.3" transform="rotate(-90 131.9 172.3)">TVS2</text>
<text x="133.3" y="172.3" transform="rotate(-90 133.3 172.3)">TVS2200</text>
<text x="62.9" y="174.3" transform="rotate(-90 62.9 174.3)">PORT0_VBUS/10.5D</text>
<text x="123.5" y="175.6" transform="rotate(-90 123.5 175.6)">PORT1_VBUS/10.5D</text>
<text x="134.2" y="203.9" transform="rotate(-90 134.2 203.9)">PORT1-SBU1</text>
<text x="135.6" y="203.9" transform="rotate(-90 135.6 203.9)">PORT1-CC2</text>
<text x="65.6" y="206.6" transform="rotate(-90 65.6 206.6)">PORT0-CC1</text>
<text x="67" y="206.6" transform="rotate(-90 67 206.6)">PORT0-SBU2</text>
<text x="73.7" y="206.6" transform="rotate(-90 73.7 206.6)">PORT0-SBU1</text>
<text x="75.1" y="206.6" transform="rotate(-90 75.1 206.6)">PORT0-CC2</text>
<text x="126.2" y="206.6" transform="rotate(-90 126.2 206.6)">PORT1-CC1</text>
<text x="127.6" y="206.6" transform="rotate(-90 127.6 206.6)">PORT1-SBU2</text>
<text x="96.1" y="223.2" transform="rotate(-90 96.1 223.2)">USB Type-C</text>
<text x="156.6" y="223.2" transform="rotate(-90 156.6 223.2)">USB Type-C</text>
</g>
</svg>
